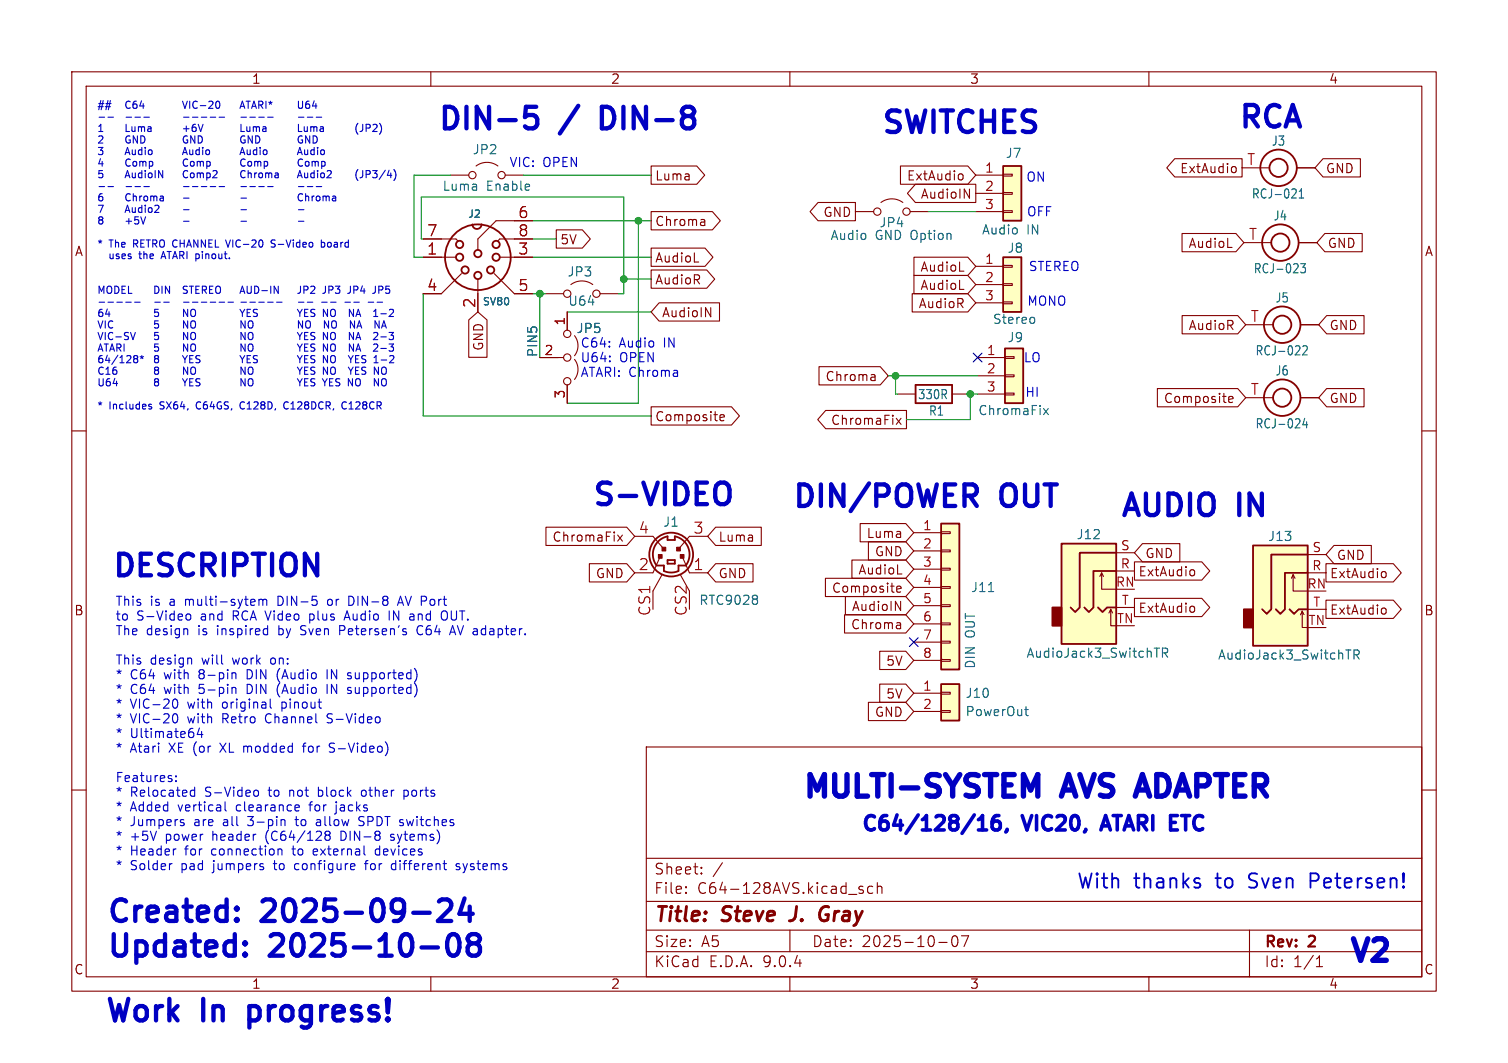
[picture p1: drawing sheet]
<svg xmlns="http://www.w3.org/2000/svg" width="210mm" height="148mm" viewBox="0 0 210 148" stroke-linecap="round" stroke-linejoin="round" font-family="sans-serif">
<g fill="none" stroke="#840000" stroke-width=".15">
<path d="M10 10h190v128h-190zM12 12h186v124h-186zM60 10v2M110 10v2M160 10v2M176 45.2h1.3M181.1 45.2h2.5M10 60h2M198 60h2M10 110h2M90 104h108v32h-108zM90 119.5h108"/>
<path d="M198 110h2M60 136v2M90 132.5h108M90 129.5h108M90 125.5h108M95.5 124.2l.1 .1-.1 .1M95.5 124.2v.1v.1M95.5 123.5v.1M95.5 124.2v.2M95.5 123.5h.1l-.1 .1M97.7 121.5l.1 .1-.1 .1M97.7 121.5l-.1 .1 .1 .1"/>
<path d="M97.7 120.8v.1M97.7 121.5v.2M97.7 120.8h.1l-.1 .1M97.7 120.8h-.1l.1 .1M100.6 120.1l-1.3 1.9M110 136v2M110 129.5v3M119.7 123.8l.5 .2 .1 .2-.3 .2-.4-.1M119.7 123.5l.1-.1 .4 .1M121.5 123.5l-.4-.1-.3 .3v.4l.2 .2 .1 .1 .4-.1M122.2 123.5a.37 .37 0 0 1 .6 .1v.8M122.2 122.9v1.5"/>
<path d="M130.8 131.2h1.1M132.7 130.4a.36 .36 0 0 1 .3-.1 .36 .36 0 0 1 .3 .3 .77 .77 0 0 1-.4 1.2 .91 .91 0 0 1-.2-1.4zM133.9 130.3h1l-.6 1.5M160 136v2M174 129.5v6.5M183.3 134.6h.9M183.3 133.5l.5-.4v1.5"/>
</g>
<path d="M110.4 128.1l-.5 .1M114.2 127.7a.63 .63 0 0 0 1 .4M115 127.4h.4M115.2 126.2a.91 .91 0 0 0-1 .9" fill="none" stroke="#840000" stroke-width=".4"/>
<g fill="none" stroke="#840000" stroke-width=".25">
<circle cx="178.6" cy="45.2" r="2.54"/>
<circle cx="178.6" cy="45.2" r="1.27"/>
</g>
<path d="M181.4 48.3l.2-.2h.3l.1 .2 .1 .2-.7 .9h.7" fill="none" stroke="#006464" stroke-width=".15"/>
<path d="M140 48.5h2.5v7.6h-2.5z" fill="#ffffc2"/>
<path d="M140 48.5h2.5v7.6h-2.5z" fill="none" stroke="#840000" stroke-width=".25"/>
<path d="M136.1 49.8h3.9M136.1 52.3h3.9M136.1 54.9h3.9M140 49.7h1.2v.2h-1.2zM140 52.2h1.2v.3h-1.2zM140 54.7h1.2v.3h-1.2z" fill="none" stroke="#840000" stroke-width=".15"/>
<path d="M145.3 56.9l.7 .8M146 56.9l-.7 .8" fill="none" stroke="#006464" stroke-width=".15"/>
<path d="M147.8 75.7h7.6v14h-7.6z" fill="#ffffc2"/>
<path d="M146.6 84.6h1.2v2.5h-1.2z" fill="#840000" stroke="#840000" stroke-width=".25"/>
<path d="M147.8 75.7h7.6v14h-7.6zM155.4 79.5h-3.1v5.1l-.7 .6-.6-.6M155.4 77h-5v7.6l-.7 .6-.6-.6M152.9 84.6l.6 .6 .7-.6h1.2" fill="none" stroke="#840000" stroke-width=".25"/>
<path d="M153.4 79.8l.3 .5M155.4 77h2.6M155.4 79.5h2.6M153.2 80.3l.2-.5v2.2h2M154.4 85.3l.3-.5v2.3h.7M154.7 84.8l.2 .5M155.4 84.6h2.6" fill="none" stroke="#840000" stroke-width=".15"/>
<path d="M160.7 90.2h.8M161.9 90.9l.6-.1 .1-.1v-.3l-.2-.2h-.5v1.3M162.2 90.9l.4 .6" fill="none" stroke="#006464" stroke-width=".15"/>
<path d="M139.7 23.1h2.5v7.6h-2.5z" fill="#ffffc2"/>
<path d="M139.7 23.1h2.5v7.6h-2.5z" fill="none" stroke="#840000" stroke-width=".25"/>
<g fill="none" stroke="#840000" stroke-width=".15">
<path d="M62.7 24.4h2.6M66.3 23.1a2.54 2.54 0 0 1 3 0M70.4 24.4h2.5M135.9 24.4h3.8M135.9 26.9h3.8M135.9 29.5h3.8M139.7 24.3h1.3v.2h-1.3zM139.7 26.8h1.3v.3h-1.3zM139.7 29.3h1.3v.3h-1.3z"/>
<circle cx="65.8" cy="24.4" r=".51"/>
<circle cx="69.9" cy="24.4" r=".51"/>
</g>
<path d="M131.1 95.3h2.5v5h-2.5z" fill="#ffffc2"/>
<path d="M131.1 95.3h2.5v5h-2.5z" fill="none" stroke="#840000" stroke-width=".25"/>
<path d="M127.3 96.5h3.8M127.3 99.1h3.8M131.1 96.4h1.2v.2h-1.2zM131.1 98.9h1.2v.3h-1.2z" fill="none" stroke="#840000" stroke-width=".15"/>
<path d="M142.7 98.8h.5M142.9 98.4v1.1v.1h.3" fill="none" stroke="#006464" stroke-width=".15"/>
<path d="M139.7 35.8h2.5v7.6h-2.5z" fill="#ffffc2"/>
<path d="M139.7 35.8h2.5v7.6h-2.5z" fill="none" stroke="#840000" stroke-width=".25"/>
<path d="M135.9 37.1h3.8M135.9 39.6h3.8M139.7 37h1.3v.2h-1.3zM139.7 39.5h1.3v.3h-1.3zM135.9 42.2h3.8M139.7 42h1.3v.3h-1.3z" fill="none" stroke="#840000" stroke-width=".15"/>
<path d="M143.9 44.2l.2 .2v.4l-.2 .2" fill="none" stroke="#006464" stroke-width=".15"/>
<path d="M131.1 72.9h2.5v20.3h-2.5z" fill="#ffffc2"/>
<path d="M131.1 72.9h2.5v20.3h-2.5z" fill="none" stroke="#840000" stroke-width=".25"/>
<g fill="none" stroke="#840000" stroke-width=".15">
<path d="M127.3 74.2h3.8M127.3 76.7h3.8M127.3 79.2h3.8M131.1 74h1.2v.3h-1.2zM131.1 76.6h1.2v.2h-1.2zM131.1 79.1h1.2v.3h-1.2zM127.3 81.8h3.8M127.3 84.3h3.8M127.3 86.9h3.8M127.3 89.4h3.8M127.3 91.9h3.8M131.1 81.7h1.2v.2h-1.2z"/>
<path d="M131.1 84.2h1.2v.3h-1.2zM131.1 86.7h1.2v.3h-1.2zM131.1 89.3h1.2v.2h-1.2zM131.1 91.8h1.2v.3h-1.2z"/>
</g>
<path d="M137.7 82.4h.7" fill="none" stroke="#006464" stroke-width=".15"/>
<path d="M174.5 75.9h7.6v14h-7.6z" fill="#ffffc2"/>
<path d="M173.2 84.8h1.3v2.6h-1.3z" fill="#840000" stroke="#840000" stroke-width=".25"/>
<g fill="none" stroke="#840000" stroke-width=".25">
<path d="M65.8 31.2a.63 .63 0 0 0 .6 .7 .63 .63 0 0 0 .7-.7M127.5 53.6h5.1v2.5h-5.1zM91.6 75.4l.5-.4 .9-.3v.5h1v-.5a2.57 2.57 0 0 1 1.5 4h-1v.8a2.5 2.5 0 0 1-2 0v-.8h-1.1a2.56 2.56 0 0 1 .2-3.3zM93 78h1v.5h-1zM174.5 75.9h7.6v14h-7.6zM182.1 79.8h-3.2v5l-.6 .7-.6-.7M182.1 77.2h-5.1v7.6l-.6 .7-.6-.7M179.6 84.8l.6 .7 .6-.7h1.3"/>
<circle cx="64" cy="34" r=".51"/>
<circle cx="64" cy="35.8" r=".51"/>
<circle cx="64.8" cy="37.6" r=".51"/>
<circle cx="66.5" cy="35.8" r="4.6"/>
<circle cx="66.5" cy="35.3" r=".51"/>
<circle cx="66.5" cy="38.4" r=".51"/>
<circle cx="68.3" cy="37.6" r=".51"/>
<circle cx="69.1" cy="35.8" r=".51"/>
<circle cx="69.1" cy="34" r=".51"/>
<circle cx="178.1" cy="23.4" r="2.54"/>
<circle cx="178.1" cy="23.4" r="1.27"/>
<circle cx="178.3" cy="33.8" r="2.54"/>
<circle cx="178.3" cy="33.8" r="1.27"/>
<circle cx="178.6" cy="55.4" r="2.54"/>
<circle cx="178.6" cy="55.4" r="1.27"/>
<circle cx="93.5" cy="77.2" r="3"/>
</g>
<g fill="none" stroke="#840000" stroke-width=".15">
<path d="M58.9 35.8h4.6M58.9 33.3h4.6l.3 .2M64.3 38.1l-2.8 2.8h-2.6M66.5 38.9v4.5M68.8 38.1l2.8 2.8h2.6M69.6 35.8h4.6M74.2 33.3h-4.6l-.3 .2M74.2 30.7h-5.1l-2.6 2.6v1.5M77.5 32h3.6l1.1 1.3-1.1 1.2h-3.6zM79.5 39.6a2.54 2.54 0 0 1 3 0M90.7 37.6h7.7l1.1 1.3-1.1 1.2h-7.7zM90.7 29.5h8.5l1.1 1.2-1.1 1.3h-8.5z"/>
<path d="M90.7 34.5h7.5l1.1 1.3-1.1 1.3h-7.5zM90.7 23.1h6.3l1.1 1.3-1.1 1.3h-6.3zM96.7 36.5h.6M98 30.6l.1 .1v.7M98.1 31.3l-.4 .1M98.1 30.9h-.4M113.9 28.2h5.2v2.5h-5.2l-1.1-1.2zM119.1 29.5h2.6M122.7 28.2a2.54 2.54 0 0 1 3 0M125.4 23.1h9.4l1.1 1.3-1.1 1.3h-9.4zM126.7 29.5h2.6M127.3 35.8h7.5l1.1 1.3-1.1 1.3h-7.5z"/>
<path d="M127.3 38.4h7.5l1.1 1.2-1.1 1.3h-7.5zM127.5 25.7h8.4v2.5h-8.4l-1.1-1.3zM133.6 37.8h.6M133.7 24.2l.3 .1 .1 .1v.5l-.4 .2M134.3 26.3l.7 1.3v-1.3M163.6 22.1h9.4v2.5h-9.4l-1.1-1.2zM164.6 32.5h7.5l1.1 1.3-1.1 1.3h-7.5zM171 34.5h.6M171.7 23.2l.3 .1 .2 .1-.1 .5-.4 .1M175.5 23.4h1.3M175.8 33.8h1.2M180.6 23.4h2.5"/>
<path d="M180.8 33.8h2.6M184.2 22.1h5.2v2.5h-5.2l-1.1-1.2zM184.5 32.5h5.2v2.6h-5.2l-1.1-1.3zM65.3 44.5l1.2-1.1 1.3 1.1v5.2h-2.5zM75.2 49.8h3.3M75.9 40.9h2.6M79 43.4v2.6M79 53.6v2.5M80 46.7a2.26 2.26 0 0 1 0 2.8M80 50a2.26 2.26 0 0 1 0 2.8M83.6 40.9h2.5M90.7 56.6h11.2l1.1 1.3-1.1 1.3h-11.2z"/>
<path d="M91.8 42.2h8.4v2.5h-8.4l-1.1-1.3zM98.3 42.8l.7 1.3v-1.3M100.3 58.2l.6-.2-.1-.2-.4-.1-.1 .2v.6h.5M114.1 51.1h8.5l1.1 1.2-1.1 1.3h-8.5zM115 57.1h11.2v2.6h-11.2l-1.1-1.3zM121.7 52.1l.2 .2v.7M121.9 52.9l-.5 .1M121.9 52.5h-.5M124.8 58.2l.7 .9M125 54.9h2.5M125.5 58.2l-.7 .9M127 40.9h7.8l1.1 1.3-1.1 1.2h-7.8z"/>
<path d="M132.6 54.9h2.5M133.6 40.3h.6M161.2 54.1h11.2l1.1 1.3-1.1 1.2h-11.2zM164.6 43.9h7.8l1.1 1.3-1.1 1.3h-7.8zM171.1 55.6l.6-.1v-.2l-.4-.1-.2 .2 .1 .6h.5M176 55.4h1.3M181.1 55.4h2.5M184.8 43.9h5.2v2.6h-5.2l-1.2-1.3zM184.8 54.1h5.2v2.5h-5.2l-1.2-1.2zM76 73.4h11.3l1.1 1.3-1.1 1.2h-11.3zM82.1 78.5h5.2l1.1 1.3-1.1 1.2h-5.2zM86 74.5l.7 .8"/>
<path d="M86.7 74.5l-.7 .8M88.4 74.7h2.5l1.6 1.8M91.9 77.5l-1 2.3h-2.5M95 77.5l1 2.3h2.6M98.6 74.7h-2.6l-1.5 1.8M99.7 78.5h5.2v2.5h-5.2l-1.1-1.2zM99.7 73.4h6.3v2.5h-6.3l-1.1-1.2zM118.6 78h7.5l1.2 1.2-1.2 1.3h-7.5zM119.8 72.9h6.3l1.2 1.3-1.2 1.2h-6.3zM120.9 75.4h5.2l1.2 1.3-1.2 1.3h-5.2zM125 79.9h.6M158 78.2h9.4l1.1 1.3-1.1 1.3h-9.4z"/>
<path d="M159.1 75.7h5.2v2.5h-5.2l-1.1-1.2zM165.9 79.3l.3 .1 .2 .2-.1 .5-.4 .1M182.1 77.2h2.6M182.1 79.8h2.6M184.7 78.5h9.3l1.1 1.3-1.1 1.2h-9.3zM185.8 75.9h5.2v2.6h-5.2l-1.1-1.3zM192.6 79.6h.3l.1 .2v.5l-.4 .1M92.2 80l-1.3 2.3M94.7 80l1.3 2.3M115 80.5h11.1l1.2 1.3-1.2 1.3h-11.1zM117.6 85.6h8.5l1.2 1.3-1.2 1.2h-8.5zM117.7 83.1h8.4l1.2 1.2-1.2 1.3h-8.4z"/>
<path d="M120.9 97.8h5.2l1.2 1.3-1.2 1.2h-5.2zM122.5 90.7h3.6l1.2 1.2-1.2 1.3h-3.6zM122.5 95.2h3.6l1.2 1.3-1.2 1.3h-3.6zM124.7 83.7l.7 1.3v-1.3M124.9 82l.6-.1-.1-.2-.3-.1-.2 .2v.6h.5M125.2 86.7l.2 .2v.6M125.4 87.5h-.4M125.4 87l-.4 .1M158 83.3h9.4l1.1 1.3-1.1 1.3h-9.4zM165.9 84.4l.3 .1 .2 .1-.1 .5-.4 .2M179.8 80.5l.3-.5v2.3h2M180.1 80l.2 .5"/>
<path d="M181.1 85.6l.3-.5v2.3h.7M181.4 85.1l.2 .5M182.1 84.8h2.6M184.7 83.6h9.3l1.1 1.2-1.1 1.3h-9.3zM192.6 84.7h.3l.1 .2v.5l-.4 .1"/>
<circle cx="122.2" cy="29.5" r=".51"/>
<circle cx="126.2" cy="29.5" r=".51"/>
<circle cx="79" cy="40.9" r=".51"/>
<circle cx="79" cy="53.1" r=".51"/>
<circle cx="79" cy="46.5" r=".51"/>
<circle cx="79" cy="49.8" r=".51"/>
<circle cx="83.1" cy="40.9" r=".51"/>
</g>
<path d="M179.9 27.6h.6M180.5 26.4v.4M180.9 27.6h.6M180.9 26.7l.3-.4v1.3M181.1 36.7h.7l-.4 .5 .4 .1v.6l-.2 .1h-.3l-.2-.1M181.7 58.2l-.3 1h.7M182 58.7v.9M105.4 82.9l.1 .2-.1 .3M105.4 83.5l.1 .2-.1 .4M187.4 90.5h.7M188.6 91.2l.6-.1 .1-.2-.1-.3-.2-.1h-.4v1.3M188.9 91.2l.4 .6" fill="none" stroke="#006464" stroke-width=".15"/>
<g fill="#840000" stroke="#840000" stroke-width=".15">
<path d="M91.7 77.2h.5v.5h-.5z"/>
<path d="M92.2 76.2h.5v.5h-.5z"/>
<path d="M94.2 76.2h.5v.5h-.5z"/>
<path d="M94.7 77.2h.5v.5h-.5z"/>
</g>
<g fill="none" stroke="#009600" stroke-width=".15">
<path d="M58.9 33.3h-.2v-5.9h28.2v13.5h-.8M62.7 24.4h-5v11.4h1.2M72.9 24.4h17.8M74.2 30.7h16.5M74.2 35.8h16.5M74.2 33.3h3.3M86.9 38.9h3.8M88.9 30.7v25.4h-9.9M129.3 29.5h6.6M58.9 40.9v17h31.8M74.2 40.9h1.7M75.2 40.9v8.9"/>
<path d="M79 43.4h11.7M123.7 52.3h12.4M124.7 52.3v2.6h.3M136.1 54.9h-1v3.5h-8.9"/>
</g>
<path d="M135.5 49.2l1.3 1.2M136.8 49.2l-1.3 1.2M126.6 88.8l1.3 1.2M127.9 88.8l-1.3 1.2" fill="none" stroke="#000084" stroke-width=".15"/>
<g fill="none" stroke="#0000c2" stroke-width=".6">
<path d="M74.7 14.9h-1.5l-.1 1.4 .4-.3h.7l.3 .2 .3 .4v.7l-.1 .3-.5 .3h-.7l-.4-.3M100.3 67.2a1.01 1.01 0 0 1 1.3 1v1a1.01 1.01 0 0 1-1.3 1M134.3 67.4h1.2a.81 .81 0 0 1 .6 .8 .81 .81 0 0 1-.6 .8h-1.2M135 69l1 1.4M33 127.9l.1 .2-.1 .1M33 127.9l-.2 .2 .2 .1M33 126.4v.3M33 127.9v.3M33 126.4l.1 .1-.1 .2M33 126.4l-.2 .1 .2 .2M34.1 132.8l.2 .1-.2 .2M34.1 132.8l-.1 .1 .1 .2"/>
<path d="M34.1 131.2v.3M34.1 132.8v.3M34.1 131.2l.2 .1-.2 .2M34.1 131.2l-.1 .1 .1 .2M57.6 127.1h2.2M58.7 131.9h2.3M61.1 125.5l.5-.3h.7a.81 .81 0 0 1 .4 1.3l-1.7 1.7h1.8M62.6 130.3a.72 .72 0 0 1 .7-.2 .72 .72 0 0 1 .5 .5 2.34 2.34 0 0 1-.2 2.3 .71 .71 0 0 1-1.2-.4 2.56 2.56 0 0 1 .2-2.2zM64.7 125.1l-.7 2.1h1.8M65.4 126.2v2M65.7 131.3a.65 .65 0 0 1-.6-.6 .65 .65 0 0 1 .6-.6h.6a.65 .65 0 0 1 .5 .6 .65 .65 0 0 1-.5 .6M65.7 131.3l-.4 .3-.2 .3v.6l.2 .3 .4 .3h.6l.3-.2 .2-.4v-.6l-.1-.3-.4-.3"/>
<path d="M65.7 131.3h.6M34.7 140.1v3M34.7 141.9l.3 .2M35 140.1l-.3 .1"/>
</g>
<g fill="none" stroke="#0000c2" stroke-width=".15">
<path d="M13.8 16.3h.8M15 16.3h.8M17.6 16.3h.7M18.8 16.3h.8M20 16.3h.8M25.6 16.3h.7M26.8 16.3h.8M28 16.3h.8M29.3 16.3h.7M30.5 16.3h.8M33.4 15.1l.4-1 .3 1M33.5 14.8h.5"/>
<path d="M33.6 16.3h.7M33.6 17.3v1h.4M34.1 19a.47 .47 0 0 0-.6 .4 .47 .47 0 0 0 .6 .5v-.4h-.2M34.3 14.1h.5M34.4 17.6v.7h.3l.1-.1M34.6 14.1v1M34.8 16.3h.8M34.8 17.6v.7M35 15.1l.4-1 .3 1M35.1 14.8h.5M35.1 18.9v1l-.5-1v1M35.3 17.7l.3-.1 .1 .2"/>
<path d="M35.3 17.6v.7M35.6 18.9a.51 .51 0 0 1 .6 .5 .51 .51 0 0 1-.6 .5zM35.7 17.8l.1-.2 .3 .1v.6M35.7 17.8v.5M36 14.6h.5l.1-.2v-.2l-.6-.1v1M36 16.3h.8M36.3 14.6l.3 .5M36.6 17.7h.4v.6M37 14.1v1M37 17.9h-.3l-.1 .2 .1 .2h.3M37.3 16.3h.7M37.4 14.2l.3 .1"/>
<path d="M37.7 14.1v.2M37.7 14.3l-.2 .2M37.7 14.3l.1 .2M37.9 14.2l-.2 .1M41.6 14.1v.8l.2 .2h.1l.2-.2v-.8M41.6 17.3v1h.4M41.6 16.3h.7M42.1 19a.47 .47 0 0 0-.6 .4 .47 .47 0 0 0 .6 .5v-.4h-.2M42.4 17.6v.7h.3l.1-.1M42.8 16.3h.8M42.8 17.6v.7M43 14.1h-.2a.67 .67 0 0 0 0 1l.3-.1v-.3l-.2-.2h-.1l-.2 .2"/>
<path d="M43.1 18.9v1l-.5-1v1M43.3 17.7l.3-.1 .1 .2M43.3 17.6v.7M43.6 18.9a.51 .51 0 0 1 .6 .5 .51 .51 0 0 1-.6 .5zM43.7 17.8l.1-.2 .3 .1v.6M43.7 17.8v.5M43.8 14l-.3 .8h.6M44 14.4v.7M44 16.3h.8M44.6 17.7h.4v.6M45 17.9h-.3l-.1 .2 .1 .2h.3M49.8 17.2a1.15 1.15 0 0 0 0 1.5"/>
<path d="M50.5 17.3v.7a.32 .32 0 0 1-.4 .3M51 17.8h.5l.1-.2-.1-.2-.5-.1v1M51.9 17.4l.4-.1 .2 .3-.6 .7h.6M52.8 17.2a1.15 1.15 0 0 1 0 1.5M13.8 26h.8M15 26h.8M17.6 26h.7M18.8 26h.8M19.3 35.4h.4M20 26h.8M22.4 36l.4-1 .3 1M22.5 35.7h.5"/>
<path d="M25.6 26h.7M25.6 29.2h.7M25.6 30.8h.7M26.8 26h.8M28 26h.8M29.3 26h.7M30.5 26h.8M31.4 33.4l.4 1 .3-1M33.4 21.5l.4-1 .3 1M33.5 21.2h.5M33.6 26h.7M33.6 27.6h.7"/>
<path d="M33.6 29.2h.7M33.6 30.8h.7M34.1 22.2a.47 .47 0 0 0-.6 .4 .47 .47 0 0 0 .4 .5l.2-.1M34.4 20.9l.1 .6h.2l.1-.1M34.6 22.6l.1-.1 .3 .1v.3l-.1 .2h-.2l-.1-.1zM34.8 26h.8M34.8 20.9v.6M35.5 39.8a.51 .51 0 0 1 .5 .5 .51 .51 0 0 1-.5 .5M35.5 22.6l.3-.1 .1 .1M35.5 22.5v.6M35.8 20.9h-.3l-.2 .2 .1 .4h.4M35.8 20.5v1"/>
<path d="M35.9 22.6l.1-.1h.3v.6M35.9 22.6v.5M36 26h.8M36.2 20.5v.1M36.2 20.9v.6M36.7 21l.1-.1 .3 .1 .1 .3-.1 .2h-.3l-.1-.1zM36.8 22.5h.3l.2 .2-.1 .4h-.4M36.8 22.5v1M37.3 26h.7M37.7 39.8v1M38.3 33.5l-.4-.1-.1 .1v.3l.4 .2 .1 .2-.2 .2h-.3M38.8 39.8v1l-.6-1v1"/>
<path d="M41.4 21.5l.4-1 .3 1M41.4 24.7l.4-1 .3 1M41.5 21.2h.5M41.5 24.5h.5M41.6 26h.7M41.6 29.2h.7M41.6 30.8h.7M41.8 39.8v.8a.32 .32 0 0 1-.3 .2M42.1 22.2a.47 .47 0 0 0-.6 .4 .47 .47 0 0 0 .4 .5l.2-.1M42.1 27.1a.47 .47 0 0 0-.6 .3 .47 .47 0 0 0 .4 .6l.2-.1M42.4 20.9l.1 .6h.2l.1-.1M42.4 24.1l.1 .6h.2h.1"/>
<path d="M42.6 27v1M42.6 22.6l.1-.1 .3 .1v.3l-.1 .2h-.2l-.1-.1zM42.6 27.4l.1-.1 .2 .1 .1 .6M42.8 26h.8M42.8 20.9v.6M42.8 24.1v.6M43.3 39.9l.4-.1 .1 .3-.6 .7h.6M43.5 22.6l.3-.1 .1 .1M43.5 22.5v.6M43.5 27.3v.7M43.8 20.9h-.3l-.2 .2 .1 .4h.4M43.8 24.1h-.3l-.2 .2 .1 .4h.4"/>
<path d="M43.8 20.5v1M43.8 23.7v1M43.8 27.3l-.3 .2M43.9 22.6l.1-.1h.3v.6M43.9 22.6v.5M44 26h.8M44.1 27.4l.1-.1 .3 .1 .1 .4-.1 .1-.3 .1-.1-.1zM44.2 20.5v.1M44.2 20.9v.6M44.2 23.7v.1M44.2 24.1v.6M44.7 21l.1-.1 .3 .1 .1 .3-.1 .2h-.3l-.1-.1z"/>
<path d="M44.7 24.2l.1-.1 .3 .1 .1 .4-.1 .1h-.3h-.1zM44.8 33.8l.2-.1 .2 .2-.1 .5h-.3M44.8 33.4v1M44.8 22.5h.3l.2 .2-.1 .4h-.4M44.8 22.5v1M45 27.4l.3-.1 .1 .1M45 27.3v.7M45.4 27.4l.2-.1 .2 .1v.6M45.4 27.4v.6M45.6 23.8l.3-.1 .2 .3-.6 .7h.6M46.3 27.4h.4l.1 .6M46.8 27.5l-.4 .1-.1 .1 .1 .3 .4-.1"/>
<path d="M49.8 23.6a1.15 1.15 0 0 0 0 1.5M50.5 23.7v.8a.32 .32 0 0 1-.4 .2M51 24.3l.5-.1 .1-.1-.1-.3-.5-.1v1M51.9 23.7h.6l-.3 .4 .3 .1v.5h-.2h-.4M53.7 23.7l-.9 1.3M54.2 23.7l-.3 .7h.7M54.4 24.1v.6M54.8 23.6a1.15 1.15 0 0 1 0 1.5M13.8 42.1h.8M15 42.1h.8M16.3 42.1h.7M17.5 42.1h.8"/>
<path d="M18.8 42.1h.7M20.8 56.6l.3 .1v.1l-.1 .1h-.2M20.8 56.3h.3M21.6 42.1h.7M22.8 42.1h.8M25.6 44.7l.5 1v-1M25.6 42.1h.7M26.6 43.4a.33 .33 0 0 1 .3-.3 .33 .33 0 0 1 .3 .3v.3a.33 .33 0 0 1-.3 .4 .33 .33 0 0 1-.3-.4M26.6 44.8l.2-.1a.34 .34 0 0 1 .4 .3v.3a.33 .33 0 0 1-.3 .4 .33 .33 0 0 1-.3-.4zM26.8 42.1h.8M27.2 51.3a.67 .67 0 0 1-.2 .8h-.2M27.4 56.1l-.1 .3 .1 .4"/>
<path d="M27.5 53.2l.3 .1v.2l-.1 .2h-.3M27.5 52.7l.3 .1M28 42.1h.8M29.3 42.1h.7M30.5 42.1h.8M31.8 42.1h.7M33.4 43.1l.4 .5M33.4 49.5l.4 .5M33.6 42.1h.7M33.8 43.6v.5M33.8 50v.5M33.8 55.9a.54 .54 0 0 0-.4 .5 .54 .54 0 0 0 .4 .5"/>
<path d="M34.1 43.1l-.3 .5M34.1 49.5l-.3 .5M34.1 44.7v1l-.5-1v1M34.1 46.3v1l-.5-1v1M34.1 47.9v1l-.5-1v1M34.1 51.1v1l-.5-1v1M34.1 52.7v1l-.5-1v1M34.4 43.5h.4M34.4 50h.4M34.6 44.8l.2-.1a.34 .34 0 0 1 .4 .3v.3a.33 .33 0 0 1-.3 .4 .33 .33 0 0 1-.3-.4zM34.6 46.4l.2-.1a.34 .34 0 0 1 .4 .3v.4a.33 .33 0 0 1-.3 .3 .33 .33 0 0 1-.3-.3zM34.6 48l.2-.1a.34 .34 0 0 1 .4 .3v.4a.33 .33 0 0 1-.3 .3 .33 .33 0 0 1-.3-.3z"/>
<path d="M34.6 51.3l.2-.2a.34 .34 0 0 1 .4 .4v.3a.33 .33 0 0 1-.3 .3 .33 .33 0 0 1-.3-.3zM34.6 52.9l.2-.2a.34 .34 0 0 1 .4 .4v.3a.33 .33 0 0 1-.3 .3 .33 .33 0 0 1-.3-.3zM34.8 42.1h.8M34.9 43.1h-.5v1h.5M34.9 49.5h-.5v1h.5M35.8 43.1h-.3l-.2 .1v.2l.5 .2v.3l-.1 .2-.4-.1M35.8 49.6l-.3-.1-.2 .1v.3l.5 .2v.2l-.1 .2h-.4M36 42.1h.8M36.5 40.5h.7M37.3 42.1h.7M38.5 42.1h.8M40.1 56a.47 .47 0 0 0-.6 .4 .47 .47 0 0 0 .6 .5"/>
<path d="M41.4 43.1l.4 .5M41.4 46.3l.4 .5M41.4 47.9l.4 .5M41.4 49.5l.4 .5M41.4 51.1l.4 .5M41.4 52.7l.4 .6M41.6 42.1h.7M41.8 43.6v.5M41.8 46.8v.5M41.8 48.4v.5M41.8 50v.5M41.8 51.6v.5"/>
<path d="M41.8 53.3v.4M42.1 43.1l-.3 .5M42.1 46.3l-.3 .5M42.1 47.9l-.3 .5M42.1 49.5l-.3 .5M42.1 51.1l-.3 .5M42.1 52.7l-.3 .6M42.1 44.7v1l-.5-1v1M42.3 40.4l.5-.1 .1-.1-.1-.3-.5-.1v1M42.4 43.5h.4M42.4 46.8h.4M42.4 48.4h.4"/>
<path d="M42.4 50h.4M42.4 51.6h.4M42.4 53.2h.4M42.6 44.8l.2-.1a.34 .34 0 0 1 .4 .3v.3a.33 .33 0 0 1-.3 .4 .33 .33 0 0 1-.3-.4zM42.8 42.1h.8M42.9 43.1h-.5v1h.5M42.9 46.3h-.5v1h.5M42.9 47.9h-.5v1h.5M42.9 49.5h-.5v1h.5M42.9 51.1h-.5v1h.5M42.9 52.7h-.5v1h.5M43.8 43.1h-.3l-.2 .1v.2l.5 .2v.3l-.1 .2-.4-.1"/>
<path d="M43.8 46.3h-.3l-.2 .1v.3l.5 .2v.2l-.1 .2-.4-.1M43.8 47.9h-.3l-.2 .1v.3l.5 .2v.2l-.1 .2h-.4M43.8 49.6l-.3-.1-.2 .1v.3l.5 .2v.2l-.1 .2h-.4M43.8 51.2l-.3-.1-.2 .1v.3l.5 .2v.2l-.1 .2h-.4M43.8 52.8l-.3-.1-.2 .1v.3l.5 .2v.2l-.1 .2h-.4M44.8 42.1h.8M46 42.1h.8M48 42.1h.8M48.2 56a.47 .47 0 0 0-.6 .4 .47 .47 0 0 0 .4 .5h.2M48.5 49.5l.3 .5M48.5 51.1l.3 .5M48.7 44.1v-1l.5 1"/>
<path d="M48.7 47.3v-1l.5 1M48.7 48.9v-1l.5 1M48.8 45.7v-1l.6 1M49.3 42.1h.7M51.3 42.1h.7M51.9 40.8h.1M52 44.1h.6M52 43.4l.3-.3v1M52 46.4l.4-.1 .2 .2M52 48l.4-.1 .2 .2M52.1 53.7v-1l.6 1M52.5 42.1h.8"/>
<path d="M52.6 46.6l-.6 .7h.6M52.6 48.2l-.6 .7h.6M52.8 44.7v1l-.6-1v1M84.9 50.2v.2M84.9 49.6v.1M24.1 99.5l.3-.1a.79 .79 0 0 1 0 1.2l-.3-.1M24.6 97.5l.2 .3-.1 .6-.3 .2-.3-.1M26 85.5l-.1 .2v.4l.2 .2h.3l.2-.2v-.4l-.2-.2M26.1 87.6v.8M26.6 91.7l.1 .8M32.4 93.7h.4l.1 .8M32.4 95.8h.4l.1 .8"/>
<path d="M36.1 83.4v.9M36.1 83.6l.3-.2 .2 .2M36.6 83.6l.2-.2 .3 .1v.8M36.6 83.6v.7M37.1 87.5l.2 .1M37.3 87.1v1.3M37.3 88.3l-.2 .1M37.6 97.3v1.1l.2 .2M38.7 93.4l-.1 .5 .1 .7M38.7 95.5l-.1 .5 .1 .7M41.9 88.3l.1 .1M41.9 87.2v.3l.2 .2"/>
<path d="M43.1 85.5v1.3M43.1 86.3h.2M43.3 85.5h-.2M45.6 93.2v1.3M45.6 95.3v1.3M45.7 83.5l-.1 .2v.3l.1 .2M45.8 99.4l-.2 .2v.3l.2 .1M47.3 87.8h.5M47.8 87.1h-.5v1.3M48 86h.6M48.3 85.1l-.4 1.2M48.6 93.7h.3"/>
<path d="M48.6 94.1l.3 .1v.1M48.6 95.7l.3 .1M48.6 96.1l.3 .1v.1M48.9 94.3l-.1 .2h-.3M48.9 96.4l-.1 .2h-.3M49.1 83.1l-.5-.1v1.3l.5-.1M54.2 85.1v1.2M55.4 84.3l.4-1.3 .4 1.3M55.5 83.9h.6M57.5 85.5l.1 .2v.6M57.6 86.3h-.4M57.6 85.8l-.4 .1"/>
<path d="M58.3 87.2a.69 .69 0 0 0-.2 .7 .69 .69 0 0 0 .5 .5M62.1 85.1a.81 .81 0 0 1-.1 1.2h-.2M62.6 88.4l.4-1.3 .5 1.3M62.7 88h.6M23.9 108.5v.3M24.5 108.7v.1M24.5 108v.2M25.5 114.5l.2 .2-.2 .3M25.5 114.1l.1 .1M26.6 110.7l.1 .2 .4-.1M27.1 109.6v1.3M27.1 110.1l-.4-.1-.1 .1"/>
<path d="M27.8 101.4l-.3 .9h.8M28.1 101.8v.9M31.3 111.6v1.1l.2 .2M33.9 103.9v.8M34.1 103.9l-.2 .1M35.5 110.1l.3-.1 .2 .3v.3l-.1 .2h-.4M39.2 118.3l.1 .7M39.3 114.1l.3 .1 .1 .1v.7M41.1 114.1h.5M41.3 113.7v1.2M41.3 112.1h.3l.1 .3-.6 .1M41.6 112.9h-.3"/>
<path d="M42.1 103.9h.5M42.6 103.5h-.3v.1v1.1M43.7 118.3l-.1 .6 .2 .1M44.2 118.5l-.6 .1M44.3 109.6v1.3M44.3 110.8l.2 .1M44.5 114.1l-.4 .1M44.5 110l-.2 .1M44.5 114.5h-.3a.25 .25 0 0 0-.2 .2 .25 .25 0 0 0 .2 .3h.3M45.3 116l.2 .3M45.3 115.9v.1M45.5 116.3h.2"/>
<path d="M45.5 116.3l-.2 .2M45.6 100.6h.1M45.7 116.3l.3 .2-.1 .4-.4 .1-.2-.2M45.9 104.7h.6M45.9 115.9l.1 .1-.3 .3M46.6 103.5h-.5l-.2 .2 .1 .3 .5 .2M46.8 113.2l-.2 .1M47.5 115.7v1.3h.3M50 114.9h.6M50 114.2l.6 .2M50.8 110l-.3 .1-.2 .2 .1 .4 .4 .2M51.2 119.8l-.2 .1-.1 .1v1.1"/>
<path d="M52.8 118.2l-.4 .1-.1 .1v.5l.5 .1M54.4 116.9l.3 .1M54.7 116.2h-.3v.1v.2l.3 .1M56.3 110.1l.3-.1 .2 .1M56.3 110v1.3M56.8 110.7l-.2 .2-.3-.1M23.8 120.2h.2M41.3 120.2l-.3 .3v.4l.3 .2M50.8 120.2h.4M55.1 120.3l-.4-.1-.2 .3v.4l.1 .1h.5M64 120.3l-.3-.1-.2 .2 .1 .2 .4 .1v.3h-.5"/>
</g>
<path d="M166.9 122.9l.3 .3-.1 .3-.2 .1M166.9 122.3l.2 .1M182.5 122.6h.8M183.3 121.6h-.8v2" fill="none" stroke="#0000c2" stroke-width=".25"/>
<path d="M143.5 110l1-2.2v3M158.4 110h1.4M159.1 107.8l-1 3" fill="none" stroke="#0000c2" stroke-width=".75"/>
<path d="M135.7 113.5l-1.7 2.5M136.3 115.6h1.1M136.3 114.1l.5-.5v2M139.1 113.6a.79 .79 0 0 0-.9 .8v.8l.2 .3 .5 .1 .3-.2 .1-.7-.2-.3-.6-.1-.3 .4M140.3 115.5l-.2 .3M153.5 115h.9M154 113.6l-.7 2" fill="none" stroke="#0000c2" stroke-width=".5"/>
<g fill="#009600" stroke="#009600" stroke-width=".15">
<circle cx="135.1" cy="54.9" r=".46"/>
<circle cx="86.9" cy="38.9" r=".46"/>
<circle cx="88.9" cy="30.7" r=".46"/>
<circle cx="75.2" cy="40.9" r=".46"/>
<circle cx="124.7" cy="52.3" r=".46"/>
</g>
<g font-size="4.2" fill="#0000c2">
<text x="60.6" y="18.9">DIN-5</text>
<text x="78.3" y="18.9">/</text>
<text x="84.9" y="18.9">DIN-8</text>
<text x="122.4" y="19.4">SWITCHES</text>
<text x="172.2" y="18.7">RCA</text>
<text x="82.1" y="71.2">S-VIDEO</text>
<text x="110" y="71.5">DIN/POWER</text>
<text x="139.5" y="71.5">OUT</text>
<text x="155.7" y="72.8">AUDIO</text>
<text x="172.5" y="72.8">IN</text>
<text x="15.5" y="81.1">DESCRIPTION</text>
<text x="111.3" y="111.3">MULTI-SYSTEM</text>
<text x="148.4" y="111.3">AVS</text>
<text x="160.3" y="111.3">ADAPTER</text>
<text x="14.7" y="129.3">Created:</text>
<text x="36.8" y="129.3">2025-09-24</text>
<text x="14.7" y="134.1">Updated:</text>
<text x="37.9" y="134.1">2025-10-08</text>
<text x="187.7" y="134.1">V2</text>
<text x="14.5" y="143.1">Work</text>
<text x="28.4" y="143.1">In</text>
<text x="36" y="143.1">progress!</text>
</g>
<g font-size="2.8" fill="#0000c2">
<text x="119.6" y="115.8">C64/128/16,</text>
<text x="142.7" y="115.8">VIC20,</text>
<text x="154.8" y="115.8">ATARI</text>
<text x="165.3" y="115.8">ETC</text>
<text x="149.9" y="124.1">With</text>
<text x="157.9" y="124.1">thanks</text>
<text x="169.6" y="124.1">to</text>
<text x="174.4" y="124.1">Sven</text>
<text x="183.3" y="124.1">Petersen!</text>
</g>
<g font-size="2.8" fill="#840000">
<text x="91" y="128.9">Title:</text>
<text x="100.7" y="128.9">Steve</text>
<text x="111" y="128.9">J.</text>
<text x="115.8" y="128.9">Gray</text>
</g>
<g font-size="2.1" fill="#a90000">
<text x="173.6" y="23.1">T</text>
<text x="59.4" y="35.6">1</text>
<text x="59.4" y="33">7</text>
<text x="72.1" y="35.6">3</text>
<text x="72.1" y="33">8</text>
<text x="72.1" y="30.5">6</text>
<text x="173.8" y="33.5">T</text>
<text x="59.4" y="40.6">4</text>
<text x="72.1" y="40.6">5</text>
<text x="66.3" y="43" transform="rotate(-90 66.3 43)">2</text>
<text x="174.1" y="45">T</text>
<text x="174.1" y="55.1">T</text>
<text x="88.9" y="74.4">4</text>
<text x="96.5" y="74.4">3</text>
<text x="88.9" y="79.5">2</text>
<text x="96.5" y="79.5">1</text>
<text x="90.7" y="85.9" transform="rotate(-90 90.7 85.9)">CS1</text>
<text x="95.8" y="85.9" transform="rotate(-90 95.8 85.9)">CS2</text>
</g>
<g font-size="2.1" fill="#840000">
<text x="91" y="124.7">File:</text>
<text x="91" y="122">Sheet:</text>
<text x="97.1" y="124.7">C64-128AVS.kicad_sch</text>
<text x="91" y="134.9">KiCad</text>
<text x="91" y="132.1">Size:</text>
<text x="97.7" y="132.1">A5</text>
<text x="98.7" y="134.9">E.D.A.</text>
<text x="106.3" y="134.9">9.0.4</text>
<text x="113" y="132.1">Date:</text>
<text x="120" y="132.1">2025-10-07</text>
<text x="176" y="132.3">Rev:</text>
<text x="176" y="134.9">Id:</text>
<text x="180.1" y="134.9">1/1</text>
<text x="182.4" y="132.3">2</text>
</g>
<g font-size="1.8" fill="#840000">
<text x="35" y="11.9">1</text>
<text x="85" y="11.9">2</text>
<text x="135" y="11.9">3</text>
<text x="185" y="11.9">4</text>
<text x="91.2" y="25.3">Luma</text>
<text x="126.2" y="25.3">ExtAudio</text>
<text x="128.1" y="27.9">AudioIN</text>
<text x="164.3" y="24.3">ExtAudio</text>
<text x="184.6" y="24.3">GND</text>
<text x="10.3" y="35.9">A</text>
<text x="77.9" y="34.2">5V</text>
<text x="91.2" y="31.7">Chroma</text>
<text x="114.6" y="30.4">GND</text>
<text x="165.4" y="34.7">AudioL</text>
<text x="184.8" y="34.7">GND</text>
<text x="198.4" y="35.9">A</text>
<text x="91.2" y="39.8">AudioR</text>
<text x="91.2" y="36.8">AudioL</text>
<text x="128.1" y="38">AudioL</text>
<text x="128.1" y="40.6">AudioL</text>
<text x="92.1" y="44.4">AudioIN</text>
<text x="127.8" y="43.1">AudioR</text>
<text x="165.4" y="46.2">AudioR</text>
<text x="185.1" y="46.2">GND</text>
<text x="67.5" y="48.9" transform="rotate(-90 67.5 48.9)">GND</text>
<text x="114.9" y="53.3">Chroma</text>
<text x="91.2" y="58.9">Composite</text>
<text x="115.6" y="59.4">ChromaFix</text>
<text x="162" y="56.3">Composite</text>
<text x="185.1" y="56.3">GND</text>
<text x="76.8" y="75.6">ChromaFix</text>
<text x="100" y="75.6">Luma</text>
<text x="120.6" y="75.1">Luma</text>
<text x="121.8" y="77.7">GND</text>
<text x="159.4" y="77.9">GND</text>
<text x="82.9" y="80.7">GND</text>
<text x="100" y="80.7">GND</text>
<text x="115.8" y="82.7">Composite</text>
<text x="119.5" y="80.2">AudioL</text>
<text x="158.5" y="80.5">ExtAudio</text>
<text x="185.1" y="80.7">ExtAudio</text>
<text x="186.1" y="78.2">GND</text>
<text x="10.3" y="85.9">B</text>
<text x="118.4" y="87.8">Chroma</text>
<text x="118.5" y="85.3">AudioIN</text>
<text x="158.5" y="85.5">ExtAudio</text>
<text x="185.1" y="85.8">ExtAudio</text>
<text x="198.3" y="85.9">B</text>
<text x="123.3" y="92.9">5V</text>
<text x="121.8" y="100">GND</text>
<text x="123.3" y="97.5">5V</text>
<text x="10.3" y="135.9">C</text>
<text x="35" y="137.9">1</text>
<text x="85" y="137.9">2</text>
<text x="135" y="137.9">3</text>
<text x="185" y="137.9">4</text>
<text x="198.3" y="135.9">C</text>
</g>
<g font-size="1.8" fill="#006464">
<text x="65.7" y="21.7">JP2</text>
<text x="140" y="22.2">J7</text>
<text x="177" y="20.5">J3</text>
<text x="61.5" y="26.8">Luma</text>
<text x="67.7" y="26.8">Enable</text>
<text x="174.2" y="27.9">RCJ-021</text>
<text x="115.6" y="33.6">Audio</text>
<text x="121.9" y="33.6">GND Option</text>
<text x="122.4" y="31.9">JP4</text>
<text x="136.7" y="32.9">Audio</text>
<text x="140.2" y="35.4">J8</text>
<text x="143" y="32.9">IN</text>
<text x="177.3" y="30.9">J4</text>
<text x="78.9" y="38.7">JP3</text>
<text x="174.5" y="38.3">RCJ-023</text>
<text x="79" y="42.8">U64</text>
<text x="80.2" y="46.6">JP5</text>
<text x="138.2" y="45.3">Stereo</text>
<text x="140.2" y="47.9">J9</text>
<text x="177.5" y="42.3">J5</text>
<text x="75" y="49.8" transform="rotate(-90 75 49.8)">PIN5</text>
<text x="174.7" y="49.7">RCJ-022</text>
<text x="177.5" y="52.5">J6</text>
<text x="127.7" y="55.8">330R</text>
<text x="129.3" y="58.1">R1</text>
<text x="136.2" y="58">ChromaFix</text>
<text x="174.7" y="59.9">RCJ-024</text>
<text x="92.3" y="73.5">J1</text>
<text x="149.8" y="75.3">J12</text>
<text x="176.5" y="75.5">J13</text>
<text x="135.1" y="82.7">J11</text>
<text x="97.3" y="84.4">RTC9028</text>
<text x="136" y="88.8" transform="rotate(-90 136 88.8)">OUT</text>
<text x="136" y="93.2" transform="rotate(-90 136 93.2)">DIN</text>
<text x="142.9" y="91.8">AudioJack3_SwitchTR</text>
<text x="169.5" y="92">AudioJack3_SwitchTR</text>
<text x="134.4" y="99.9">PowerOut</text>
<text x="134.4" y="97.4">J10</text>
</g>
<g font-size="1.8" fill="#0000c2">
<text x="70.9" y="23.5">VIC:</text>
<text x="75.6" y="23.5">OPEN</text>
<text x="142.8" y="25.5">ON</text>
<text x="142.9" y="30.3">OFF</text>
<text x="143.2" y="38">STEREO</text>
<text x="143" y="42.8">MONO</text>
<text x="80.8" y="48.6">C64:</text>
<text x="80.8" y="50.7">U64:</text>
<text x="80.8" y="52.7">ATARI: Chroma</text>
<text x="86.2" y="48.6">Audio</text>
<text x="86.3" y="50.7">OPEN</text>
<text x="92.5" y="48.6">IN</text>
<text x="142.5" y="50.7">LO</text>
<text x="142.7" y="55.5">HI</text>
<text x="16" y="84.6">This</text>
<text x="16" y="86.6">to</text>
<text x="16" y="88.7">The</text>
<text x="19" y="86.6">S-Video</text>
<text x="20.4" y="88.7">design</text>
<text x="20.9" y="84.6">is</text>
<text x="23.7" y="84.6">a</text>
<text x="26" y="84.6">multi-sytem</text>
<text x="27.7" y="88.7">is</text>
<text x="28.1" y="86.6">and</text>
<text x="30.5" y="88.7">inspired</text>
<text x="32.7" y="86.6">RCA Video</text>
<text x="39.1" y="84.6">DIN-5</text>
<text x="39.3" y="88.7">by</text>
<text x="42.5" y="88.7">Sven</text>
<text x="43.7" y="86.6">plus</text>
<text x="46.3" y="84.6">or</text>
<text x="48.1" y="88.7">Petersen's</text>
<text x="48.9" y="86.6">Audio</text>
<text x="49.4" y="84.6">DIN-8</text>
<text x="55.2" y="86.6">IN</text>
<text x="56.6" y="84.6">AV Port</text>
<text x="58.3" y="86.6">and</text>
<text x="59.2" y="88.7">C64</text>
<text x="62.9" y="86.6">OUT.</text>
<text x="64" y="88.7">AV adapter.</text>
<text x="16" y="92.8">This</text>
<text x="16" y="94.8">*</text>
<text x="18.1" y="94.8">C64</text>
<text x="20.9" y="92.8">design</text>
<text x="23" y="94.8">with</text>
<text x="28" y="94.8">8-pin</text>
<text x="28.3" y="92.8">will</text>
<text x="32.7" y="92.8">work</text>
<text x="34.8" y="94.8">DIN</text>
<text x="38.2" y="92.8">on:</text>
<text x="39.2" y="94.8">(Audio</text>
<text x="46.4" y="94.8">IN</text>
<text x="49.5" y="94.8">supported)</text>
<text x="16" y="96.8">*</text>
<text x="16" y="98.9">*</text>
<text x="16" y="100.9">*</text>
<text x="18.1" y="96.8">C64</text>
<text x="18.1" y="98.9">VIC-20</text>
<text x="18.1" y="100.9">VIC-20</text>
<text x="23" y="96.8">with</text>
<text x="26.3" y="98.9">with</text>
<text x="26.3" y="100.9">with</text>
<text x="28" y="96.8">5-pin</text>
<text x="31.2" y="98.9">original</text>
<text x="31.2" y="100.9">Retro</text>
<text x="34.8" y="96.8">DIN</text>
<text x="37.4" y="100.9">Channel</text>
<text x="39.2" y="96.8">(Audio</text>
<text x="39.7" y="98.9">pinout</text>
<text x="46.2" y="100.9">S-Video</text>
<text x="46.4" y="96.8">IN</text>
<text x="49.5" y="96.8">supported)</text>
<text x="16" y="103">*</text>
<text x="16" y="105">*</text>
<text x="18.1" y="103">Ultimate64</text>
<text x="18.1" y="105">Atari</text>
<text x="23.7" y="105">XE (or</text>
<text x="31.1" y="105">XL</text>
<text x="34.6" y="105">modded</text>
<text x="43.1" y="105">for</text>
<text x="46.9" y="105">S-Video)</text>
<text x="16" y="109.1">Features:</text>
<text x="16" y="111.2">*</text>
<text x="16" y="113.2">*</text>
<text x="18.1" y="111.2">Relocated</text>
<text x="18.1" y="113.2">Added</text>
<text x="24.9" y="113.2">vertical</text>
<text x="28.7" y="111.2">S-Video</text>
<text x="33.2" y="113.2">clearance</text>
<text x="37.7" y="111.2">to</text>
<text x="40.8" y="111.2">not</text>
<text x="43.6" y="113.2">for</text>
<text x="45" y="111.2">block</text>
<text x="47.4" y="113.2">jacks</text>
<text x="51.2" y="111.2">other</text>
<text x="57.3" y="111.2">ports</text>
<text x="16" y="115.2">*</text>
<text x="16" y="117.3">*</text>
<text x="16" y="119.3">*</text>
<text x="18.1" y="115.2">Jumpers</text>
<text x="18.1" y="117.3">+5V</text>
<text x="18.1" y="119.3">Header</text>
<text x="23.2" y="117.3">power</text>
<text x="25.9" y="119.3">for</text>
<text x="27.2" y="115.2">are</text>
<text x="29.7" y="119.3">connection</text>
<text x="29.9" y="117.3">header</text>
<text x="31.4" y="115.2">all</text>
<text x="35" y="115.2">3-pin</text>
<text x="37.4" y="117.3">(C64/128</text>
<text x="41.2" y="119.3">to</text>
<text x="41.9" y="115.2">to</text>
<text x="44.3" y="119.3">external</text>
<text x="44.9" y="115.2">allow</text>
<text x="48.1" y="117.3">DIN-8</text>
<text x="51" y="115.2">SPDT switches</text>
<text x="53.1" y="119.3">devices</text>
<text x="55.3" y="117.3">sytems)</text>
<text x="16" y="121.4">*</text>
<text x="18.1" y="121.4">Solder</text>
<text x="25.4" y="121.4">pad</text>
<text x="30" y="121.4">jumpers</text>
<text x="38.6" y="121.4">to</text>
<text x="41.7" y="121.4">configure</text>
<text x="51.8" y="121.4">for</text>
<text x="55.6" y="121.4">different</text>
<text x="64.8" y="121.4">systems</text>
</g>
<g font-size="1.8" fill="#a90000">
<text x="137.1" y="24.1">1</text>
<text x="137.1" y="26.7">2</text>
<text x="137.1" y="29.2">3</text>
<text x="137.1" y="36.8">1</text>
<text x="137.1" y="39.4">2</text>
<text x="137.1" y="41.9">3</text>
<text x="78.7" y="45.4" transform="rotate(-90 78.7 45.4)">1</text>
<text x="75.7" y="49.5">2</text>
<text x="137.3" y="49.5">1</text>
<text x="137.3" y="52.1">2</text>
<text x="78.7" y="55.6" transform="rotate(-90 78.7 55.6)">3</text>
<text x="137.3" y="54.6">3</text>
<text x="128.5" y="73.9">1</text>
<text x="128.5" y="76.5">2</text>
<text x="156" y="76.7">S</text>
<text x="182.7" y="77">S</text>
<text x="128.5" y="79">3</text>
<text x="128.5" y="81.5">4</text>
<text x="155.3" y="81.8">RN</text>
<text x="156" y="79.2">R</text>
<text x="182" y="82">RN</text>
<text x="182.7" y="79.5">R</text>
<text x="128.5" y="84.1">5</text>
<text x="128.5" y="86.6">6</text>
<text x="128.5" y="89.2">7</text>
<text x="155.5" y="86.9">TN</text>
<text x="156.1" y="84.3">T</text>
<text x="182.1" y="87.1">TN</text>
<text x="182.8" y="84.6">T</text>
<text x="128.5" y="91.7">8</text>
<text x="128.5" y="96.3">1</text>
<text x="128.5" y="98.8">2</text>
</g>
<g font-size="1.4" fill="#0000c2">
<text x="13.5" y="15.4">## C64 VIC-20 ATARI* U64</text>
<text x="13.5" y="18.6">1 Luma +6V Luma Luma (JP2)</text>
<text x="13.5" y="20.2">2 GND GND GND GND</text>
<text x="13.5" y="21.8">3 Audio Audio Audio Audio</text>
<text x="13.5" y="23.4">4 Comp Comp Comp Comp</text>
<text x="13.5" y="25">5 AudioIN Comp2 Chroma Audio2 (JP3/4)</text>
<text x="13.5" y="28.2">6 Chroma - - Chroma</text>
<text x="13.5" y="29.9">7 Audio2 - - -</text>
<text x="13.5" y="31.5">8 +5V - - -</text>
<text x="13.5" y="34.7">*</text>
<text x="15.2" y="34.7">The</text>
<text x="18.8" y="34.7">RETRO CHANNEL</text>
<text x="32.3" y="34.7">VIC-20</text>
<text x="38.7" y="34.7">S-Video</text>
<text x="46" y="34.7">board</text>
<text x="13.5" y="41.1">MODEL DIN STEREO AUD-IN JP2</text>
<text x="15.5" y="36.3">uses</text>
<text x="19.9" y="36.3">the</text>
<text x="23.3" y="36.3">ATARI pinout.</text>
<text x="45" y="41.1">JP3</text>
<text x="48.7" y="41.1">JP4</text>
<text x="52.4" y="41.1">JP5</text>
<text x="13.5" y="44.3">64 5 NO YES YES</text>
<text x="13.5" y="46">VIC 5 NO NO NO</text>
<text x="13.5" y="47.6">VIC-SV 5 NO NO YES</text>
<text x="45" y="44.3">NO</text>
<text x="45" y="47.6">NO</text>
<text x="45.4" y="46">NO</text>
<text x="49.1" y="44.3">NA</text>
<text x="49.1" y="47.6">NA</text>
<text x="49.5" y="46">NA</text>
<text x="53" y="44.3">1-2</text>
<text x="53" y="47.6">2-3</text>
<text x="53.4" y="46">NA</text>
<text x="13.5" y="49.2">ATARI 5 NO NO YES</text>
<text x="13.5" y="50.8">64/128* 8 YES YES YES</text>
<text x="13.5" y="52.4">C16 8 NO NO YES</text>
<text x="45" y="49.2">NO</text>
<text x="45" y="50.8">NO</text>
<text x="45" y="52.4">NO</text>
<text x="49.1" y="49.2">NA</text>
<text x="49.1" y="50.8">YES 1-2</text>
<text x="49.1" y="52.4">YES NO</text>
<text x="53" y="49.2">2-3</text>
<text x="13.5" y="54">U64 8 YES NO YES</text>
<text x="13.5" y="57.2">*</text>
<text x="15.2" y="57.2">Includes</text>
<text x="22.5" y="57.2">SX64,</text>
<text x="27.8" y="57.2">C64GS,</text>
<text x="34.2" y="57.2">C128D,</text>
<text x="40.5" y="57.2">C128DCR,</text>
<text x="45" y="54">YES NO</text>
<text x="48.9" y="57.2">C128CR</text>
<text x="52.8" y="54">NO</text>
</g>
<g font-size="1.4" fill="#006464">
<text x="65.1" y="30.5">J2</text>
<text x="67.1" y="42.7">SV80</text>
</g>
</svg>
